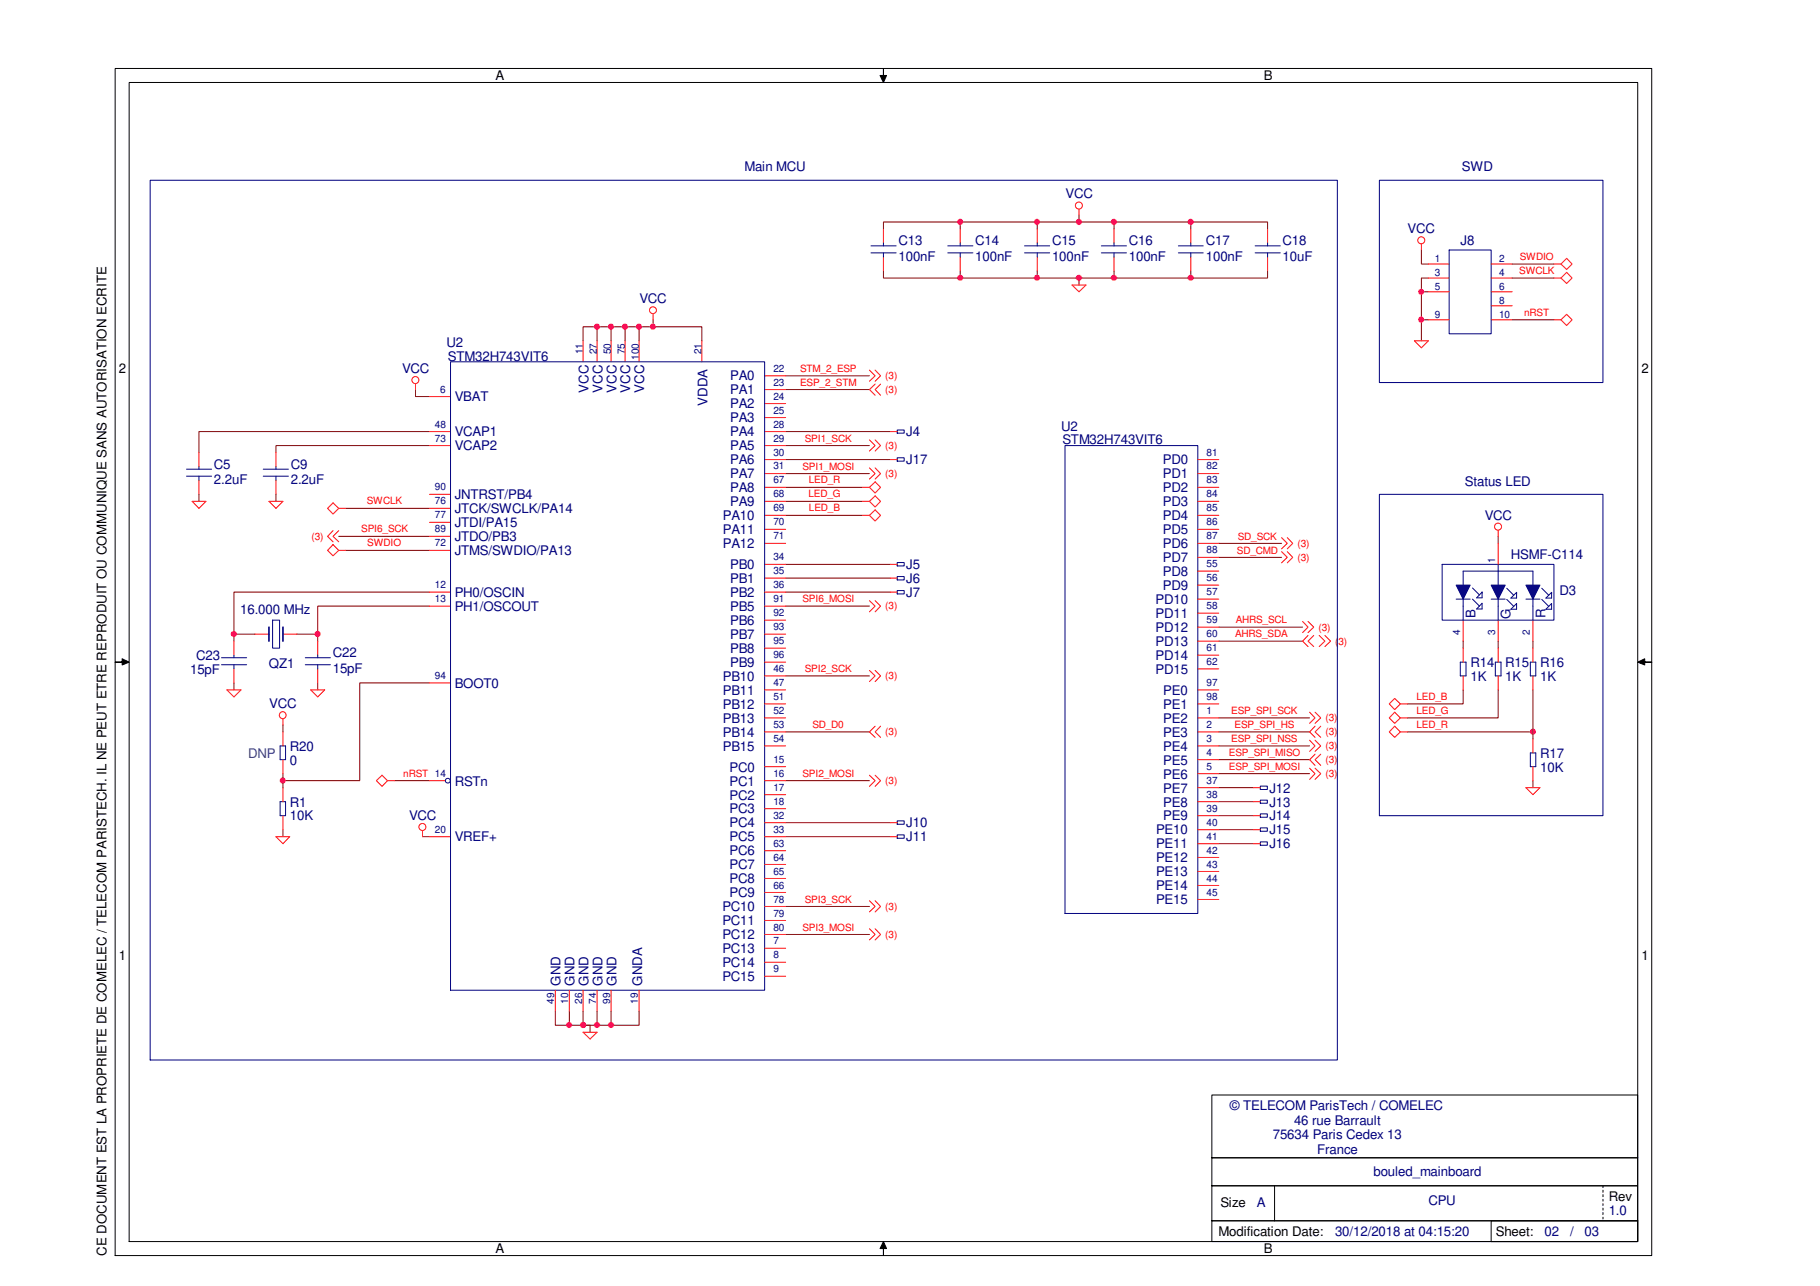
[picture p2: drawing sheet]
<svg xmlns="http://www.w3.org/2000/svg" width="297mm" height="210mm" viewBox="0 0 297 210" stroke-linecap="round" stroke-linejoin="round" font-family="sans-serif">
<g fill="none" stroke="#7f0000" stroke-width=".16">
<path d="M128.2 72.7h13.7M128.2 77.3h13.7M55.3 87.5h14.8M128.2 98.9h13.7M198.9 88.7h10.3M198.9 91h10.3M128.2 119.5h13.7M128.2 110.3h13.7M198.9 117.2h14.8M128.2 127.4h13.7M198.9 126.3h14.8M128.2 148h13.7"/>
<path d="M128.2 152.5h13.7M90.6 165.1v2.2h13.7v-2.2M92.9 165.1v2.2"/>
</g>
<circle cx="92.9" cy="167.3" r=".43" fill="#f0f"/>
<circle cx="92.9" cy="167.3" r=".43" fill="none" stroke="#f0f" stroke-width=".16"/>
<path d="M95.2 165.1v2.2" fill="none" stroke="#7f0000" stroke-width=".16"/>
<circle cx="95.2" cy="167.3" r=".43" fill="#f0f"/>
<circle cx="95.2" cy="167.3" r=".43" fill="none" stroke="#f0f" stroke-width=".16"/>
<path d="M97.4 165.1v2.2" fill="none" stroke="#7f0000" stroke-width=".16"/>
<circle cx="97.4" cy="167.3" r=".43" fill="#f0f"/>
<circle cx="97.4" cy="167.3" r=".43" fill="none" stroke="#f0f" stroke-width=".16"/>
<path d="M99.7 165.1v2.2" fill="none" stroke="#7f0000" stroke-width=".16"/>
<circle cx="99.7" cy="167.3" r=".43" fill="#f0f"/>
<circle cx="99.7" cy="167.3" r=".43" fill="none" stroke="#f0f" stroke-width=".16"/>
<path d="M128.2 61.3h13.7M128.2 63.6h13.7M95.2 167.3h1.1v1.2" fill="none" stroke="#7f0000" stroke-width=".16"/>
<circle cx="95.2" cy="167.3" r=".43" fill="#f0f"/>
<circle cx="95.2" cy="167.3" r=".43" fill="none" stroke="#f0f" stroke-width=".16"/>
<path d="M95.2 55.6v-2.3h19.4v2.3M97.4 53.3v2.3M67.8 63.6v1.1h2.3M70.1 70.4h-37.6v3.5M70.1 72.7h-25.1v1.2M32.5 80.7v1.1M45 80.7v1.1" fill="none" stroke="#7f0000" stroke-width=".16"/>
<circle cx="97.4" cy="53.3" r=".44" fill="#f0f"/>
<circle cx="97.4" cy="53.3" r=".44" fill="none" stroke="#f0f" stroke-width=".16"/>
<path d="M99.7 53.3v2.3" fill="none" stroke="#7f0000" stroke-width=".16"/>
<circle cx="99.7" cy="53.3" r=".44" fill="#f0f"/>
<circle cx="99.7" cy="53.3" r=".44" fill="none" stroke="#f0f" stroke-width=".16"/>
<path d="M102 53.3v2.3" fill="none" stroke="#7f0000" stroke-width=".16"/>
<circle cx="102" cy="53.3" r=".44" fill="#f0f"/>
<circle cx="102" cy="53.3" r=".44" fill="none" stroke="#f0f" stroke-width=".16"/>
<path d="M104.3 53.3v2.3" fill="none" stroke="#7f0000" stroke-width=".16"/>
<circle cx="104.3" cy="53.3" r=".44" fill="#f0f"/>
<circle cx="104.3" cy="53.3" r=".44" fill="none" stroke="#f0f" stroke-width=".16"/>
<path d="M106.6 52.2v1.1" fill="none" stroke="#7f0000" stroke-width=".16"/>
<circle cx="106.5" cy="53.3" r=".44" fill="#f0f"/>
<circle cx="106.5" cy="53.3" r=".44" fill="none" stroke="#f0f" stroke-width=".16"/>
<path d="M194.3 44.2v1.2M69 136.6h1.1" fill="none" stroke="#7f0000" stroke-width=".16"/>
<circle cx="194.3" cy="45.3" r=".44" fill="#f0f"/>
<circle cx="194.3" cy="45.3" r=".44" fill="none" stroke="#f0f" stroke-width=".16"/>
<path d="M181.8 44.2v1.2" fill="none" stroke="#7f0000" stroke-width=".16"/>
<circle cx="181.8" cy="45.3" r=".44" fill="#f0f"/>
<circle cx="181.8" cy="45.3" r=".44" fill="none" stroke="#f0f" stroke-width=".16"/>
<path d="M169.3 44.2v1.2" fill="none" stroke="#7f0000" stroke-width=".16"/>
<circle cx="169.2" cy="45.3" r=".43" fill="#f0f"/>
<circle cx="169.2" cy="45.3" r=".43" fill="none" stroke="#f0f" stroke-width=".16"/>
<path d="M156.7 44.2v1.2" fill="none" stroke="#7f0000" stroke-width=".16"/>
<circle cx="156.7" cy="45.3" r=".43" fill="#f0f"/>
<circle cx="156.7" cy="45.3" r=".43" fill="none" stroke="#f0f" stroke-width=".16"/>
<path d="M156.7 36.2v1.2" fill="none" stroke="#7f0000" stroke-width=".16"/>
<circle cx="156.7" cy="36.2" r=".44" fill="#f0f"/>
<circle cx="156.7" cy="36.2" r=".44" fill="none" stroke="#f0f" stroke-width=".16"/>
<path d="M169.3 36.2v1.2" fill="none" stroke="#7f0000" stroke-width=".16"/>
<circle cx="169.2" cy="36.2" r=".44" fill="#f0f"/>
<circle cx="169.2" cy="36.2" r=".44" fill="none" stroke="#f0f" stroke-width=".16"/>
<path d="M181.8 36.2v1.2" fill="none" stroke="#7f0000" stroke-width=".16"/>
<circle cx="181.8" cy="36.2" r=".44" fill="#f0f"/>
<circle cx="181.8" cy="36.2" r=".44" fill="none" stroke="#f0f" stroke-width=".16"/>
<path d="M194.3 36.2v1.2" fill="none" stroke="#7f0000" stroke-width=".16"/>
<circle cx="194.3" cy="36.2" r=".44" fill="#f0f"/>
<circle cx="194.3" cy="36.2" r=".44" fill="none" stroke="#f0f" stroke-width=".16"/>
<path d="M176.1 45.4v1.1" fill="none" stroke="#7f0000" stroke-width=".16"/>
<circle cx="176.1" cy="45.3" r=".43" fill="#f0f"/>
<circle cx="176.1" cy="45.3" r=".43" fill="none" stroke="#f0f" stroke-width=".16"/>
<path d="M176.1 35.1v1.1" fill="none" stroke="#7f0000" stroke-width=".16"/>
<circle cx="176.1" cy="36.2" r=".44" fill="#f0f"/>
<circle cx="176.1" cy="36.2" r=".44" fill="none" stroke="#f0f" stroke-width=".16"/>
<path d="M70.1 111.5h-11.4v15.9h-12.5M46.2 135.4v1.2" fill="none" stroke="#7f0000" stroke-width=".16"/>
<circle cx="46.1" cy="127.4" r=".44" fill="#f0f"/>
<circle cx="46.1" cy="127.4" r=".44" fill="none" stroke="#f0f" stroke-width=".16"/>
<path d="M232 47.6h1.1M233.1 45.4h-1.1v10.2M46.2 118.3v1.2M198.9 119.5h14.8M46.2 126.3v2.3M198.9 121.8h14.8M198.9 124h14.8" fill="none" stroke="#7f0000" stroke-width=".16"/>
<circle cx="231.9" cy="47.6" r=".43" fill="#f0f"/>
<circle cx="231.9" cy="47.6" r=".43" fill="none" stroke="#f0f" stroke-width=".16"/>
<path d="M232 52.2h1.1" fill="none" stroke="#7f0000" stroke-width=".16"/>
<circle cx="231.9" cy="52.2" r=".44" fill="#f0f"/>
<circle cx="231.9" cy="52.2" r=".44" fill="none" stroke="#f0f" stroke-width=".16"/>
<path d="M232 40.8v2.3h1.1M70.1 98.9h-18.2v5.7M70.1 96.6h-31.9v8M38.2 111.5v1.1M38.2 103.5h3.4M51.9 111.5v1.1" fill="none" stroke="#7f0000" stroke-width=".16"/>
<circle cx="38.2" cy="103.5" r=".44" fill="#f0f"/>
<circle cx="38.2" cy="103.5" r=".44" fill="none" stroke="#f0f" stroke-width=".16"/>
<path d="M48.4 103.5h3.5" fill="none" stroke="#7f0000" stroke-width=".16"/>
<circle cx="51.8" cy="103.5" r=".44" fill="#f0f"/>
<circle cx="51.8" cy="103.5" r=".44" fill="none" stroke="#f0f" stroke-width=".16"/>
<path d="M128.2 79.5h12.6M128.2 81.8h12.6M128.2 84.1h12.6M244.5 87.5v1.2M229.7 119.5h20.5M238.8 112.6v2.3h-9.1M238.8 104.6v1.2M244.5 112.6v4.6h-14.8M244.5 104.6v1.2M250.2 104.6v1.2" fill="none" stroke="#7f0000" stroke-width=".16"/>
<circle cx="250.2" cy="119.4" r=".43" fill="#f0f"/>
<circle cx="250.2" cy="119.4" r=".43" fill="none" stroke="#f0f" stroke-width=".16"/>
<g fill="none" stroke="#7f0000" stroke-width=".16">
<path d="M144.2 37.4v-1.2h62.7v1.2M144.2 44.2v1.2h62.7v-1.2M246.8 43.1h6.8M246.8 45.4h6.8M246.8 52.2h6.8M128.2 70.4h17.1M128.2 75h17.1M56.4 89.8h13.7M56.4 83h13.7M128.2 92.1h17.1M128.2 94.4h17.1M128.2 96.6h17.1"/>
<path d="M198.9 102.4h13.7M198.9 104.6h13.7M250.2 112.6v8M64.4 127.4h5.7M128.2 134.3h17.1M128.2 136.6h17.1M198.9 128.6h5.7M198.9 130.9h5.7M198.9 133.1h5.7M198.9 135.4h5.7M198.9 137.7h5.7M250.2 127.4v1.2"/>
</g>
<g fill="none" stroke="#00007f" stroke-width=".16">
<path d="M144.2 39.7v.4M156.7 39.7v.4M169.3 39.7v.4M181.8 39.7v.4M194.3 39.7v.4M206.9 39.7v.4M73.5 59.1h51.3v102.5h-51.3zM142.2 40.1h4.1M142.2 41.3h4.1M144.2 41.3v.7M154.7 40.1h4.1M154.7 41.3h4.1"/>
<path d="M156.7 41.3v.7M167.2 40.1h4.1M167.2 41.3h4.1M169.3 41.3v.7M179.7 40.1h4.2M179.7 41.3h4.2M181.8 41.3v.7M192.3 40.1h4.1M192.3 41.3h4.1M194.3 41.3v.7M204.8 40.1h4.2M204.8 41.3h4.2"/>
<path d="M206.9 41.3v.7M236.5 40.8h6.9v13.7h-6.9zM30.4 76.6h4.1M30.4 77.7h4.1M32.5 76.2v.4M32.5 77.7v.7M43 76.6h4.1M43 77.7h4.1M45 76.2v.4M45 77.7v.7M173.8 72.7h21.7v76.4h-21.7zM238.8 93.2v2.3"/>
<path d="M238.8 97.8v3.4M240.3 97.8l1.2 1.1M240.3 96l1.2 1.1M241.9 96.6h.1M241.9 98.5v.9h-.9zM241.9 96.6v1h-.9zM244.5 93.2v2.3M244.5 97.8v3.4M245.9 97.8l1.2 1.2M245.9 96l1.2 1.2M246.6 99.4l.9-.9v.9zM247.5 96.7h.1"/>
<path d="M247.5 96.7v.9h-.9zM36.1 107.4h4.2M36.1 108.5h4.2M38.2 106.9v.5M38.2 108.5v.7M44.5 101.2h1.1v4.6h-1.1zM49.8 107.4h4.1M49.8 108.5h4.1M51.9 106.9v.5M51.9 108.5v.7M45.7 130.9h.9v2.2h-.9z"/>
<circle cx="73.1" cy="127.4" r=".39"/>
</g>
<g fill="none" stroke="#f00" stroke-width=".16">
<path d="M144.2 37.4v2.3M156.7 37.4v2.3M169.3 37.4v2.3M176.1 34.2v.9M181.8 37.4v2.3M194.3 37.4v2.3M206.9 37.4v2.3M232 39.8v1M95.2 55.6v3.5M97.4 55.6v3.5M99.7 55.6v3.5M102 55.6v3.5"/>
<path d="M104.3 55.6v3.5M106.6 51.3v.9M114.6 55.6v3.5M144.2 42v2.2M156.7 42v2.2M169.3 42v2.2M175 46.5h2.2l-1.1 1.1zM181.8 42v2.2M194.3 42v2.2M206.9 42v2.2M230.8 55.6h2.3l-1.1 1.2zM233.1 43.1h3.4"/>
<path d="M233.1 45.4h3.4M233.1 47.6h3.4M233.1 52.2h3.4M243.4 43.1h3.4M243.4 45.4h3.4M243.4 47.6h3.4M243.4 52.2h3.4M243.4 49.9h3.4M32.5 73.9v2.3M32.5 78.4v2.3M45 73.9v2.3M45 78.4v2.3"/>
<path d="M67.8 62.7v.9M70.1 64.7h3.4M70.1 70.4h3.4M70.1 72.7h3.4M124.8 75h3.4M124.8 77.3h3.4M124.8 79.5h3.4M124.8 70.4h3.4M124.8 72.7h3.4M124.8 61.3h3.4M124.8 63.6h3.4M124.8 65.9h3.4"/>
<path d="M124.8 68.2h3.4M140.8 79.5h1.1M141.9 71.8l.9 .9-.9 .9M141.9 76.4l.9 .9-.9 .9M141.9 60.4l.9 .9-.9 .9M141.9 79.5l.9-.8 .9 .8-.9 1zM142.8 71.8l.9 .9-.9 .9M142.8 76.4l.9 .9-.9 .9M142.8 62.7l-.9 .9 .9 .9M142.8 60.4l.9 .9-.9 .9M143.7 62.7l-.9 .9 .9 .9M195.5 75h3.4"/>
<path d="M195.5 77.3h3.4M195.5 79.5h3.4M31.4 81.8h2.2l-1.1 1.2zM43.9 81.8h2.3l-1.2 1.2zM54.4 86.6l-.9 .9 .9 .9M55.3 86.6l-.9 .9 .9 .9M70.1 98.9h3.4M70.1 96.6h3.4M70.1 80.7h3.4M70.1 83h3.4M70.1 85.3h3.4M70.1 87.5h3.4"/>
<path d="M70.1 89.8h3.4M124.8 81.8h3.4M124.8 84.1h3.4M124.8 86.4h3.4M124.8 88.7h3.4M124.8 98.9h3.4M124.8 96.6h3.4M124.8 92.1h3.4M124.8 94.4h3.4M140.8 81.8h1.1M140.8 84.1h1.1M141.9 98l.9 .9-.9 1"/>
<path d="M141.9 81.8l.9-.9 .9 .9-.9 1zM141.9 84.1l.9-.9 .9 .9-.9 .9zM142.8 98l.9 .9-.9 1M195.5 81.8h3.4M195.5 84.1h3.4M195.5 86.4h3.4M195.5 88.7h3.4M195.5 91h3.4M195.5 93.2h3.4M195.5 95.5h3.4M195.5 97.8h3.4M209.2 87.8l.9 .9-.9 .9"/>
<path d="M209.2 90l.9 1-.9 .9M210.1 87.8l.9 .9-.9 .9M210.1 90l.9 1-.9 .9M37 112.6h2.3l-1.1 1.1zM38.2 104.6v2.3M38.2 109.2v2.3M41.6 103.5h2.3M46.2 117.3v1M46.2 103.5h2.2M50.7 112.6h2.3l-1.1 1.1zM51.9 104.6v2.3M51.9 109.2v2.3"/>
<path d="M70.1 111.5h3.4M124.8 112.6h3.4M124.8 114.9h3.4M124.8 117.2h3.4M124.8 119.5h3.4M124.8 101.2h3.4M124.8 103.5h3.4M124.8 105.8h3.4M124.8 108.1h3.4M124.8 110.3h3.4M141.9 109.4l.9 .9-.9 1M142.8 118.5l-.9 1 .9 .9"/>
<path d="M142.8 109.4l.9 .9-.9 1M143.7 118.5l-.9 1 .9 .9M195.5 100.1h3.4M195.5 102.4h3.4M195.5 104.6h3.4M195.5 106.9h3.4M195.5 109.2h3.4M195.5 112.6h3.4M195.5 114.9h3.4M195.5 117.2h3.4M195.5 119.5h3.4M213.7 116.2l.9 1-.9 .9"/>
<path d="M214.6 116.2l1 1-1 .9M214.6 118.5l-.9 1 .9 .9M215.6 118.5l-1 1 1 .9M238.8 101.2v3.4M244.5 101.2v3.4M45 136.6h2.3l-1.1 1.1zM46.2 128.6v2.3M46.2 133.1v2.3M69 135.6v1M70.1 136.6h3.4M70.1 127.4h2.6M124.8 121.8h3.4"/>
<path d="M124.8 136.6h3.4M124.8 127.4h3.4M124.8 125.1h3.4M124.8 129.7h3.4M124.8 132h3.4M124.8 134.3h3.4M124.8 138.9h3.4M141.9 126.5l.9 .9-.9 1M142.8 126.5l.9 .9-.9 1M195.5 121.8h3.4M195.5 124h3.4M195.5 126.3h3.4"/>
<path d="M195.5 128.6h3.4M195.5 130.9h3.4M195.5 133.1h3.4M195.5 135.4h3.4M195.5 137.7h3.4M195.5 140h3.4M213.7 125.4l.9 .9-.9 .9M213.7 120.8l.9 1-.9 .8M214.6 125.4l1 .9-1 .9M214.6 120.8l1 1-1 .8M214.6 123.1l-.9 .9 .9 .9M215.6 123.1l-1 .9 1 .9"/>
<path d="M124.8 141.1h3.4M124.8 143.4h3.4M124.8 145.7h3.4M124.8 148h3.4M124.8 150.2h3.4M124.8 152.5h3.4M124.8 154.8h3.4M124.8 157.1h3.4M124.8 159.3h3.4M141.9 147l.9 1-.9 .8M141.9 151.6l.9 .9-.9 .9M142.8 147l.9 1-.9 .8"/>
<path d="M142.8 151.6l.9 .9-.9 .9M195.5 142.2h3.4M195.5 144.5h3.4M195.5 146.8h3.4M90.6 161.6v3.5M92.9 161.6v3.5M95.2 168.5h2.2l-1.1 1.1zM95.2 161.6v3.5M97.4 161.6v3.5M99.7 161.6v3.5M104.3 161.6v3.5"/>
<circle cx="176.1" cy="33.5" r=".57"/>
<circle cx="232" cy="39.2" r=".57"/>
<circle cx="106.6" cy="50.6" r=".56"/>
<circle cx="67.8" cy="62" r=".57"/>
<circle cx="46.1" cy="116.7" r=".56"/>
<circle cx="68.9" cy="135" r=".57"/>
</g>
<path d="M43.9 102.4v2.2M46.2 102.4v2.2" fill="none" stroke="#00007f" stroke-width=".27"/>
<g fill="#000">
<path d="M144.2 11.2v1.1h.5l-.5 1.2-.6-1.2h.6z" fill-rule="evenodd"/>
<path d="M18.8 108.1h1.1v-.6l1.2 .6-1.2 .4v-.4z" fill-rule="evenodd"/>
<path d="M267.3 108.1l1.1-.6v.6h1.2h-1.2v.4z" fill-rule="evenodd"/>
<path d="M144.2 202.6l.5 1.2h-.5v1.1v-1.1h-.6z" fill-rule="evenodd"/>
</g>
<g fill="none" stroke="#000" stroke-width=".16">
<path d="M18.8 11.2h250.8v193.7h-250.8zM21.1 13.5h246.2v189.1h-246.2zM144.2 11.2v1.1h.5l-.5 1.2-.6-1.2h.6zM18.8 108.1h1.1v-.6l1.2 .6-1.2 .4v-.4zM267.3 108.1l1.1-.6v.6h1.2h-1.2v.4zM197.8 178.7h69.5v10.3h-69.5zM197.8 199.3h69.5v3.3h-69.5zM197.8 189h69.5v4.5h-69.5zM197.8 193.5h69.5v5.8h-69.5zM208 193.5v5.8M243.4 199.3h23.9v3.3h-23.9zM261.6 193.5v.3"/>
<path d="M261.6 194.3v.3M261.6 195v.3M261.6 195.7v.3M261.6 196.5v.3M261.6 197.2v.3M261.6 197.9v.3M261.6 198.7v.3M144.2 202.6l.5 1.2h-.5v1.1v-1.1h-.6z"/>
</g>
<path d="M243.4 95.5h2.3l-1.2 2.3z" fill="#00007f"/>
<path d="M243.4 95.5h2.3l-1.2 2.3zM243.4 97.8h2.3" fill="none" stroke="#00007f" stroke-width=".16"/>
<path d="M237.7 95.5h2.2l-1.1 2.3z" fill="#00007f"/>
<path d="M237.7 95.5h2.2l-1.1 2.3zM237.7 97.8h2.2M250.2 93.2v2.3M250.2 97.8v3.4M251.6 97.8l1.2 1.2M251.6 96l1.2 1.2M252.3 99.4l.9-.9v.9zM253.2 96.7h.1M253.2 96.7v.9h-.9z" fill="none" stroke="#00007f" stroke-width=".16"/>
<path d="M250.2 101.2v3.4" fill="none" stroke="#f00" stroke-width=".16"/>
<path d="M249 95.5h2.3l-1.1 2.3z" fill="#00007f"/>
<g fill="none" stroke="#00007f" stroke-width=".16">
<path d="M24.5 29.4h193.8v143.6h-193.8zM225.1 29.4h36.5v33h-36.5zM146.4 70.2h1.2v.5h-1.2zM146.4 74.7h1.2v.6h-1.2zM146.4 91.8h1.2v.6h-1.2zM146.4 94.1h1.2v.6h-1.2zM146.4 96.4h1.2v.5h-1.2zM225.1 80.7h36.5v52.4h-36.5zM235.4 92.1h18.2v9.1h-18.2zM238.8 93.2h11.4M244.5 92.1v1.1M249 95.5h2.3l-1.1 2.3z"/>
<path d="M249 97.8h2.3M238.3 108.1h1v2.2h-1zM244 108.1h1v2.2h-1zM249.8 108.1h.9v2.2h-.9zM45.7 121.8h.9v2.2h-.9zM146.4 134h1.2v.5h-1.2zM146.4 136.3h1.2v.5h-1.2zM205.7 128.3h1.1v.6h-1.1zM205.7 130.6h1.1v.5h-1.1zM205.7 132.8h1.1v.6h-1.1zM205.7 135.1h1.1v.6h-1.1zM205.7 137.4h1.1v.6h-1.1z"/>
<path d="M249.8 122.9h.9v2.2h-.9z"/>
</g>
<g fill="none" stroke="#f00" stroke-width=".16">
<path d="M253.6 43.1h1.2M253.6 45.4h1.2M253.6 52.2h1.2M254.8 43.1l.9-.9 .9 .9-.9 .9zM254.8 45.4l.9-1 .9 1-.9 .9zM254.8 52.2l.9-.9 .9 .9-.9 .9zM145.3 70.4h1.1M145.3 75h1.1M54.4 88.9l.9 .9-.9 .9-.9-.9zM54.4 82.1l.9 .9-.9 .9-.9-.9zM55.3 89.8h1.1M55.3 83h1.1"/>
<path d="M145.3 92.1h1.1M145.3 94.4h1.1M145.3 96.6h1.1M244.5 86.6v.9M244.5 88.7v3.4M46.2 119.5v2.3M212.6 101.4l.9 1-.9 .9M213.5 101.4l.9 1-.9 .9M213.5 103.7l-.9 .9 .9 .9M214.4 103.7l-.9 .9 .9 .9M215.3 103.7l.9 .9-.9 .9M216.2 103.7l1 .9-1 .9"/>
<path d="M227.6 114l1 .9-1 .9-.9-.9zM227.6 116.2l1 1-1 .9-.9-.9zM227.6 118.5l1 1-1 .9-.9-.9zM228.6 114.9h1.1M228.6 117.2h1.1M228.6 119.5h1.1M238.8 105.8v2.3M238.8 110.3v2.3M244.5 105.8v2.3M244.5 110.3v2.3M250.2 105.8v2.3M250.2 110.3v2.3"/>
<path d="M46.2 124v2.3M61.4 127.4l1-.9 .8 .9-.8 1zM63.2 127.4h1.2M145.3 134.3h1.1M145.3 136.6h1.1M204.6 128.6h1.1M204.6 130.9h1.1M204.6 133.1h1.1M204.6 135.4h1.1M204.6 137.7h1.1M249 128.6h2.3l-1.1 1.1zM250.2 120.6v2.3"/>
<path d="M250.2 125.1v2.3"/>
<circle cx="244.5" cy="86" r=".57"/>
</g>
<g font-size="2.2">
<text x="80.9" y="13.1">A</text>
<text x="206.2" y="13.1">B</text>
<text x="19.4" y="61">2</text>
<text x="267.9" y="61">2</text>
<text x="19.4" y="156.7">1</text>
<text x="267.9" y="156.7">1</text>
<text x="199.2" y="197">Size</text>
<text x="262.6" y="196">Rev</text>
<text x="198.9" y="201.8">Modification Date:</text>
<text x="244.1" y="201.8">Sheet:</text>
<text x="17.4" y="205" transform="rotate(-90 17.4 205)">CE DOCUMENT EST LA PROPRIETE DE COMELEC / TELECOM PARISTECH. IL NE PEUT ETRE REPRODUIT OU COMMUNIQUE SANS AUTORISATION ECRITE</text>
<text x="80.9" y="204.6">A</text>
<text x="206.2" y="204.6">B</text>
</g>
<g font-size="2.2" fill="#00007f">
<text x="121.5" y="27.9">Main MCU</text>
<text x="238.6" y="27.9">SWD</text>
<text x="173.9" y="32.4">VCC</text>
<text x="146.6" y="40">C13</text>
<text x="159.2" y="40">C14</text>
<text x="171.7" y="40">C15</text>
<text x="184.2" y="40">C16</text>
<text x="196.8" y="40">C17</text>
<text x="209.3" y="40">C18</text>
<text x="229.7" y="38.1">VCC</text>
<text x="238.4" y="40">J8</text>
<text x="146.6" y="42.5">100nF</text>
<text x="159.2" y="42.5">100nF</text>
<text x="171.7" y="42.5">100nF</text>
<text x="184.2" y="42.5">100nF</text>
<text x="196.8" y="42.5">100nF</text>
<text x="209.3" y="42.5">10uF</text>
<text x="104.3" y="49.5">VCC</text>
<text x="72.9" y="56.7">U2</text>
<text x="73.1" y="58.8">STM32H743VIT6</text>
<text x="65.6" y="60.9">VCC</text>
<text x="74.2" y="65.5">VBAT</text>
<text x="96.1" y="64.1" transform="rotate(-90 96.1 64.1)">VCC</text>
<text x="98.3" y="64.1" transform="rotate(-90 98.3 64.1)">VCC</text>
<text x="100.6" y="64.1" transform="rotate(-90 100.6 64.1)">VCC</text>
<text x="102.9" y="64.1" transform="rotate(-90 102.9 64.1)">VCC</text>
<text x="105.2" y="64.1" transform="rotate(-90 105.2 64.1)">VCC</text>
<text x="119.2" y="64.4">PA1</text>
<text x="119.2" y="62.1">PA0</text>
<text x="74.2" y="71.2">VCAP1</text>
<text x="115.5" y="66.3" transform="rotate(-90 115.5 66.3)">VDDA</text>
<text x="119.2" y="66.7">PA2</text>
<text x="119.2" y="69">PA3</text>
<text x="119.2" y="71.2">PA4</text>
<text x="147.9" y="71.2">J4</text>
<text x="173.2" y="70.4">U2</text>
<text x="34.9" y="76.5">C5</text>
<text x="47.5" y="76.5">C9</text>
<text x="74.2" y="73.5">VCAP2</text>
<text x="119.2" y="73.5">PA5</text>
<text x="119.2" y="75.8">PA6</text>
<text x="147.9" y="75.8">J17</text>
<text x="173.4" y="72.5">STM32H743VIT6</text>
<text x="189.8" y="75.8">PD0</text>
<text x="34.9" y="79">2.2uF</text>
<text x="47.5" y="79">2.2uF</text>
<text x="74.2" y="83.8">JTCK/SWCLK/PA14</text>
<text x="74.2" y="81.5">JNTRST/PB4</text>
<text x="119.2" y="78.1">PA7</text>
<text x="119.2" y="80.3">PA8</text>
<text x="119.2" y="82.6">PA9</text>
<text x="189.8" y="78.1">PD1</text>
<text x="189.8" y="80.3">PD2</text>
<text x="189.8" y="82.6">PD3</text>
<text x="239.1" y="79.2">Status LED</text>
<text x="74.2" y="88.3">JTDO/PB3</text>
<text x="74.2" y="86">JTDI/PA15</text>
<text x="118" y="89.5">PA12</text>
<text x="118" y="87.2">PA11</text>
<text x="118" y="84.9">PA10</text>
<text x="189.8" y="84.9">PD4</text>
<text x="189.8" y="87.2">PD5</text>
<text x="189.8" y="89.5">PD6</text>
<text x="242.3" y="84.8">VCC</text>
<text x="74.2" y="90.6">JTMS/SWDIO/PA13</text>
<text x="119.2" y="92.9">PB0</text>
<text x="119.2" y="95.2">PB1</text>
<text x="147.9" y="92.9">J5</text>
<text x="147.9" y="95.2">J6</text>
<text x="189.8" y="91.7">PD7</text>
<text x="189.8" y="94">PD8</text>
<text x="246.6" y="91.2">HSMF-C114</text>
<text x="39.2" y="100.3">16.000 MHz</text>
<text x="74.2" y="99.7">PH1/OSCOUT</text>
<text x="74.2" y="97.5">PH0/OSCIN</text>
<text x="119.2" y="97.5">PB2</text>
<text x="119.2" y="102">PB6</text>
<text x="119.2" y="99.7">PB5</text>
<text x="147.9" y="97.5">J7</text>
<text x="188.6" y="98.6">PD10</text>
<text x="188.6" y="100.9">PD11</text>
<text x="189.8" y="96.3">PD9</text>
<text x="240.8" y="100.8" transform="rotate(-90 240.8 100.8)">B</text>
<text x="246.5" y="101" transform="rotate(-90 246.5 101)">G</text>
<text x="252.2" y="100.9" transform="rotate(-90 252.2 100.9)">R</text>
<text x="254.5" y="97.1">D3</text>
<text x="32" y="107.8">C23</text>
<text x="54.3" y="107.3">C22</text>
<text x="119.2" y="106.6">PB8</text>
<text x="119.2" y="104.3">PB7</text>
<text x="188.6" y="103.1">PD12</text>
<text x="188.6" y="105.4">PD13</text>
<text x="188.6" y="107.7">PD14</text>
<text x="31" y="110.1">15pF</text>
<text x="43.9" y="109.1">QZ1</text>
<text x="54.3" y="109.8">15pF</text>
<text x="74.2" y="112.3">BOOT0</text>
<text x="118" y="111.1">PB10</text>
<text x="118" y="113.4">PB11</text>
<text x="119.2" y="108.8">PB9</text>
<text x="188.6" y="110">PD15</text>
<text x="189.9" y="113.4">PE0</text>
<text x="240" y="111.1">1K</text>
<text x="240" y="108.8">R14</text>
<text x="245.7" y="111.1">1K</text>
<text x="245.7" y="108.8">R15</text>
<text x="251.4" y="111.1">1K</text>
<text x="251.4" y="108.8">R16</text>
<text x="43.9" y="115.6">VCC</text>
<text x="118" y="117.9">PB13</text>
<text x="118" y="115.7">PB12</text>
<text x="189.9" y="115.7">PE1</text>
<text x="189.9" y="117.9">PE2</text>
<text x="47.3" y="122.5">R20</text>
<text x="47.3" y="124.8">0</text>
<text x="118" y="122.5">PB15</text>
<text x="118" y="120.2">PB14</text>
<text x="119.1" y="125.9">PC0</text>
<text x="189.9" y="120.2">PE3</text>
<text x="189.9" y="122.5">PE4</text>
<text x="189.9" y="124.8">PE5</text>
<text x="251.4" y="125.9">10K</text>
<text x="251.4" y="123.7">R17</text>
<text x="47.3" y="131.7">R1</text>
<text x="74.2" y="128.2">RSTn</text>
<text x="119.1" y="130.5">PC2</text>
<text x="119.1" y="128.2">PC1</text>
<text x="189.9" y="127.1">PE6</text>
<text x="189.9" y="129.4">PE7</text>
<text x="189.9" y="131.7">PE8</text>
<text x="207.2" y="129.4">J12</text>
<text x="207.2" y="131.7">J13</text>
<text x="47.3" y="133.9">10K</text>
<text x="66.8" y="133.8">VCC</text>
<text x="74.2" y="137.3">VREF+</text>
<text x="119.1" y="137.3">PC5</text>
<text x="119.1" y="135">PC4</text>
<text x="119.1" y="132.8">PC3</text>
<text x="147.9" y="135">J10</text>
<text x="147.9" y="137.3">J11</text>
<text x="188.7" y="136.2">PE10</text>
<text x="189.9" y="133.9">PE9</text>
<text x="207.2" y="133.9">J14</text>
<text x="207.2" y="136.2">J15</text>
<text x="119.1" y="141.9">PC7</text>
<text x="119.1" y="139.6">PC6</text>
<text x="188.7" y="138.5">PE11</text>
<text x="188.7" y="140.8">PE12</text>
<text x="188.7" y="143">PE13</text>
<text x="207.2" y="138.5">J16</text>
<text x="117.9" y="148.7">PC10</text>
<text x="119.1" y="146.5">PC9</text>
<text x="119.1" y="144.2">PC8</text>
<text x="188.7" y="145.3">PE14</text>
<text x="188.7" y="147.6">PE15</text>
<text x="117.9" y="155.6">PC13</text>
<text x="117.9" y="151">PC11</text>
<text x="117.9" y="153.3">PC12</text>
<text x="91.5" y="160.9" transform="rotate(-90 91.5 160.9)">GND</text>
<text x="93.8" y="160.9" transform="rotate(-90 93.8 160.9)">GND</text>
<text x="96.1" y="160.9" transform="rotate(-90 96.1 160.9)">GND</text>
<text x="98.3" y="160.9" transform="rotate(-90 98.3 160.9)">GND</text>
<text x="100.6" y="160.9" transform="rotate(-90 100.6 160.9)">GND</text>
<text x="104.8" y="160.9" transform="rotate(-90 104.8 160.9)">GNDA</text>
<text x="117.9" y="160.1">PC15</text>
<text x="117.9" y="157.9">PC14</text>
<text x="200.7" y="181.1">© TELECOM ParisTech / COMELEC</text>
<text x="207.7" y="186">75634 Paris Cedex 13</text>
<text x="211.2" y="183.6">46 rue Barrault</text>
<text x="215" y="188.4">France</text>
<text x="224.2" y="191.9">bouled_mainboard</text>
<text x="205.1" y="197">A</text>
<text x="233.1" y="196.7">CPU</text>
<text x="217.9" y="201.8">30/12/2018 at 04:15:20</text>
<text x="252.1" y="201.8">02</text>
<text x="256.2" y="201.8">/</text>
<text x="258.6" y="201.8">03</text>
<text x="262.5" y="198.3">1.0</text>
</g>
<text font-size="2.2" fill="#007f7f" x="40.5" y="123.7">DNP</text>
<g font-size="1.6" fill="#00007f">
<text x="234.2" y="47.3">5</text>
<text x="234.2" y="45">3</text>
<text x="234.2" y="42.7">1</text>
<text x="244.7" y="47.3">6</text>
<text x="244.7" y="45">4</text>
<text x="244.7" y="42.7">2</text>
<text x="234.2" y="51.9">9</text>
<text x="244.7" y="51.9">10</text>
<text x="244.7" y="49.6">8</text>
<text x="95.1" y="57.8" transform="rotate(-90 95.1 57.8)">11</text>
<text x="97.4" y="57.8" transform="rotate(-90 97.4 57.8)">27</text>
<text x="99.7" y="57.8" transform="rotate(-90 99.7 57.8)">50</text>
<text x="102" y="57.8" transform="rotate(-90 102 57.8)">75</text>
<text x="104.3" y="58.7" transform="rotate(-90 104.3 58.7)">100</text>
<text x="114.5" y="57.8" transform="rotate(-90 114.5 57.8)">21</text>
<text x="71.8" y="64.1">6</text>
<text x="126.2" y="65.2">24</text>
<text x="126.2" y="62.9">23</text>
<text x="126.2" y="60.7">22</text>
<text x="71" y="69.8">48</text>
<text x="126.2" y="69.8">28</text>
<text x="126.2" y="67.5">25</text>
<text x="71" y="72.1">73</text>
<text x="126.2" y="76.6">31</text>
<text x="126.2" y="74.4">30</text>
<text x="126.2" y="72.1">29</text>
<text x="196.9" y="76.6">82</text>
<text x="196.9" y="74.4">81</text>
<text x="71" y="82.3">76</text>
<text x="71" y="80.1">90</text>
<text x="126.2" y="83.5">69</text>
<text x="126.2" y="81.2">68</text>
<text x="126.2" y="78.9">67</text>
<text x="196.9" y="83.5">85</text>
<text x="196.9" y="81.2">84</text>
<text x="196.9" y="78.9">83</text>
<text x="71" y="89.2">72</text>
<text x="71" y="86.9">89</text>
<text x="71" y="84.6">77</text>
<text x="126.2" y="88.1">71</text>
<text x="126.2" y="85.8">70</text>
<text x="196.9" y="88.1">87</text>
<text x="196.9" y="85.8">86</text>
<text x="126.2" y="93.7">35</text>
<text x="126.2" y="91.5">34</text>
<text x="196.9" y="94.9">56</text>
<text x="196.9" y="92.6">55</text>
<text x="196.9" y="90.3">88</text>
<text x="244" y="91.8" transform="rotate(-90 244 91.8)">1</text>
<text x="71" y="98.3">13</text>
<text x="71" y="96">12</text>
<text x="126.2" y="100.6">92</text>
<text x="126.2" y="98.3">91</text>
<text x="126.2" y="96">36</text>
<text x="196.9" y="101.7">59</text>
<text x="196.9" y="99.4">58</text>
<text x="196.9" y="97.2">57</text>
<text x="126.2" y="107.4">96</text>
<text x="126.2" y="105.2">95</text>
<text x="126.2" y="102.9">93</text>
<text x="196.9" y="106.3">61</text>
<text x="196.9" y="104">60</text>
<text x="238.3" y="103.6" transform="rotate(-90 238.3 103.6)">4</text>
<text x="244" y="103.6" transform="rotate(-90 244 103.6)">3</text>
<text x="249.7" y="103.6" transform="rotate(-90 249.7 103.6)">2</text>
<text x="71" y="110.8">94</text>
<text x="126.2" y="112">47</text>
<text x="126.2" y="109.7">46</text>
<text x="196.9" y="112">97</text>
<text x="196.9" y="108.5">62</text>
<text x="126.2" y="118.8">53</text>
<text x="126.2" y="116.5">52</text>
<text x="126.2" y="114.3">51</text>
<text x="196.9" y="118.8">2</text>
<text x="196.9" y="116.5">1</text>
<text x="196.9" y="114.3">98</text>
<text x="126.2" y="124.5">15</text>
<text x="126.2" y="121.1">54</text>
<text x="196.9" y="125.6">5</text>
<text x="196.9" y="123.4">4</text>
<text x="196.9" y="121.1">3</text>
<text x="126.2" y="131.4">18</text>
<text x="126.2" y="129.1">17</text>
<text x="126.2" y="126.8">16</text>
<text x="196.9" y="130.2">38</text>
<text x="196.9" y="127.9">37</text>
<text x="71" y="135.9">20</text>
<text x="126.2" y="135.9">33</text>
<text x="126.2" y="133.6">32</text>
<text x="196.9" y="137.1">41</text>
<text x="196.9" y="134.8">40</text>
<text x="196.9" y="132.5">39</text>
<text x="126.2" y="142.7">65</text>
<text x="126.2" y="140.5">64</text>
<text x="126.2" y="138.2">63</text>
<text x="196.9" y="143.9">44</text>
<text x="196.9" y="141.6">43</text>
<text x="196.9" y="139.3">42</text>
<text x="126.2" y="149.6">79</text>
<text x="126.2" y="147.3">78</text>
<text x="126.2" y="145">66</text>
<text x="196.9" y="146.2">45</text>
<text x="126.2" y="151.9">80</text>
<text x="126.2" y="154.1">7</text>
<text x="126.2" y="158.7">9</text>
<text x="126.2" y="156.4">8</text>
<text x="90.4" y="163.8" transform="rotate(-90 90.4 163.8)">49</text>
<text x="92.7" y="163.8" transform="rotate(-90 92.7 163.8)">10</text>
<text x="95" y="163.8" transform="rotate(-90 95 163.8)">26</text>
<text x="97.3" y="163.8" transform="rotate(-90 97.3 163.8)">74</text>
<text x="99.6" y="163.8" transform="rotate(-90 99.6 163.8)">99</text>
<text x="104.1" y="163.8" transform="rotate(-90 104.1 163.8)">19</text>
</g>
<g font-size="1.6" fill="#f00">
<text x="247.9" y="44.7">SWCLK</text>
<text x="248" y="42.5">SWDIO</text>
<text x="248.7" y="51.6">nRST</text>
<text x="130.6" y="60.7">STM_2_ESP</text>
<text x="130.6" y="63">ESP_2_STM</text>
<text x="144.5" y="64.1">(3)</text>
<text x="144.5" y="61.9">(3)</text>
<text x="131" y="76.7">SPI1_MOSI</text>
<text x="131.4" y="72.1">SPI1_SCK</text>
<text x="144.5" y="73.3">(3)</text>
<text x="144.5" y="77.8">(3)</text>
<text x="59.9" y="82.3">SWCLK</text>
<text x="132" y="81.2">LED_G</text>
<text x="132" y="78.9">LED_R</text>
<text x="132" y="83.5">LED_B</text>
<text x="50.8" y="88.1">(3)</text>
<text x="59" y="86.9">SPI6_SCK</text>
<text x="59.9" y="89.2">SWDIO</text>
<text x="202" y="88.1">SD_SCK</text>
<text x="211.7" y="89.2">(3)</text>
<text x="201.9" y="90.4">SD_CMD</text>
<text x="211.7" y="91.5">(3)</text>
<text x="131" y="98.3">SPI6_MOSI</text>
<text x="144.5" y="99.5">(3)</text>
<text x="201.7" y="101.7">AHRS_SCL</text>
<text x="201.6" y="104">AHRS_SDA</text>
<text x="215.2" y="102.9">(3)</text>
<text x="217.9" y="105.2">(3)</text>
<text x="131.4" y="109.7">SPI2_SCK</text>
<text x="144.5" y="110.9">(3)</text>
<text x="132.6" y="118.8">SD_D0</text>
<text x="201" y="116.5">ESP_SPI_SCK</text>
<text x="201.5" y="118.8">ESP_SPI_HS</text>
<text x="216.3" y="117.7">(3)</text>
<text x="231.2" y="114.3">LED_B</text>
<text x="231.2" y="116.5">LED_G</text>
<text x="231.2" y="118.8">LED_R</text>
<text x="144.5" y="120">(3)</text>
<text x="200.6" y="125.6">ESP_SPI_MOSI</text>
<text x="200.6" y="123.4">ESP_SPI_MISO</text>
<text x="201" y="121.1">ESP_SPI_NSS</text>
<text x="216.3" y="122.3">(3)</text>
<text x="216.3" y="120">(3)</text>
<text x="216.3" y="124.5">(3)</text>
<text x="65.8" y="126.8">nRST 14</text>
<text x="131" y="126.8">SPI2_MOSI</text>
<text x="144.5" y="128">(3)</text>
<text x="216.3" y="126.8">(3)</text>
<text x="131.4" y="147.4">SPI3_SCK</text>
<text x="144.5" y="148.5">(3)</text>
<text x="131" y="151.9">SPI3_MOSI</text>
<text x="144.5" y="153.1">(3)</text>
</g>
</svg>
